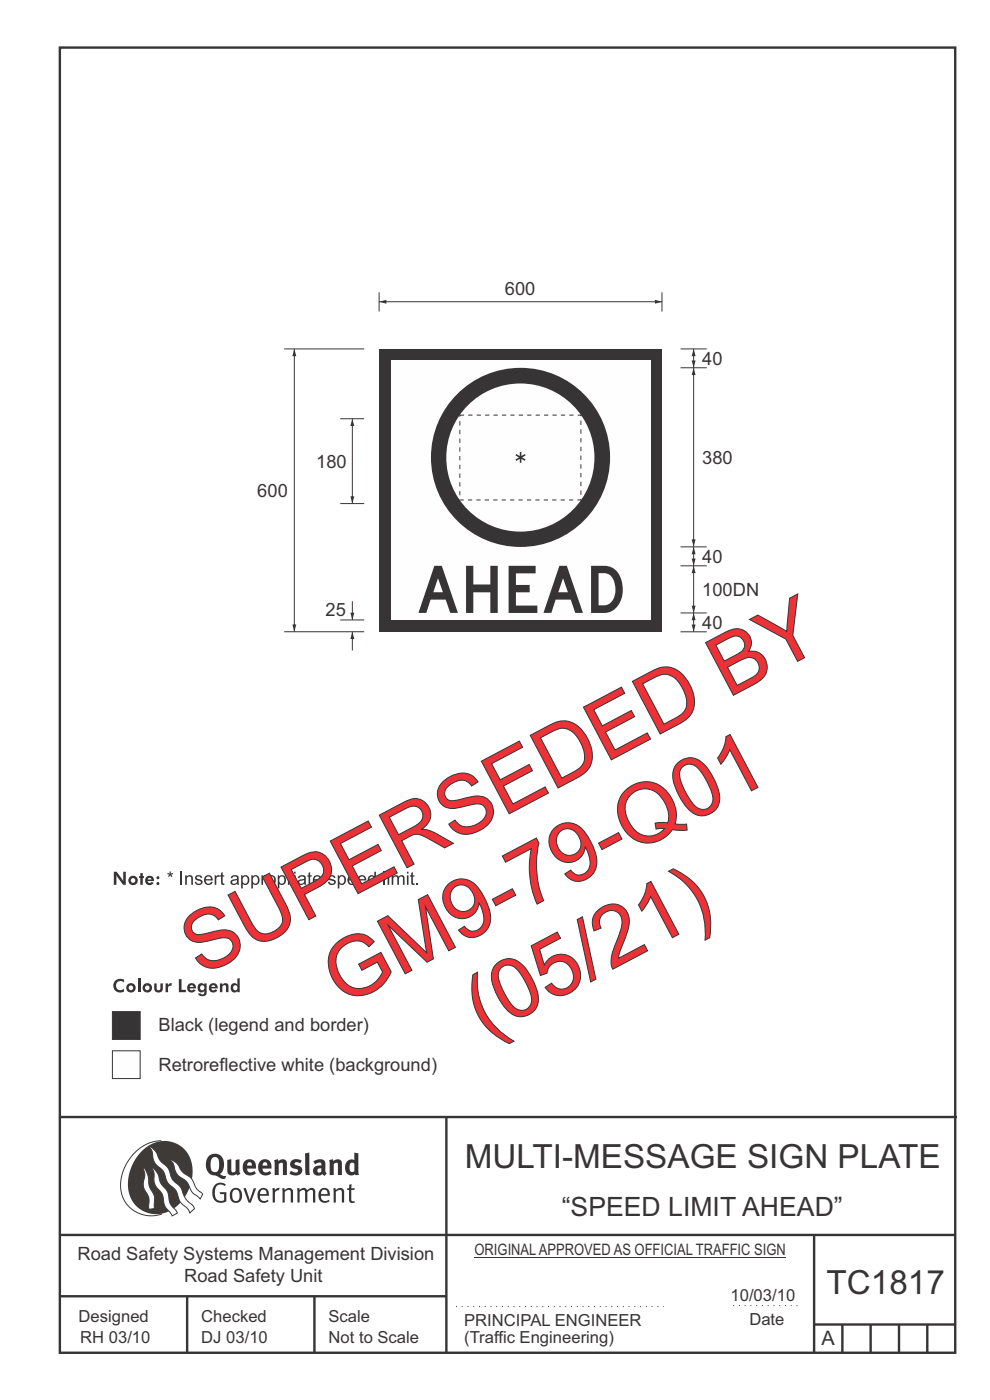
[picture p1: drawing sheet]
<svg xmlns="http://www.w3.org/2000/svg" width="210mm" height="297mm" viewBox="0 0 210 297" stroke-linecap="round" stroke-linejoin="round" font-family="sans-serif">
<g fill="none" stroke="#373435" stroke-width=".51">
<path d="M12.7 10.1h189.9v276.9h-189.9zM12.7 237h190.3M94.7 236.9v50.1M12.7 262h190M12.7 275h82M39.7 275v12M66.7 275v12M172.7 262v25M172.7 281h30M178.7 281v6M184.7 281v6M190.7 281v6"/>
<path d="M196.7 281v6"/>
</g>
<path d="M155.5 277h14" fill="none" stroke="#373435" stroke-width=".21" stroke-dasharray=".2 1" stroke-linecap="butt"/>
<g fill="#373435">
<path d="M24.4 208.1l.5-.3 .9-.1 .5 .1v.6a.97 .97 0 0 0-1.4 0 .97 .97 0 0 0 0 1.4 .97 .97 0 0 0 1.4-.1v.6a1.48 1.48 0 0 1-1.9-.3 1.48 1.48 0 0 1 0-1.9z"/>
<path d="M29.3 207.5h.5v3h-.5z"/>
<path d="M32.7 208.6h.5v1a.4 .4 0 0 0 .4 .5 .4 .4 0 0 0 .4-.5v-1h.5v1a.92 .92 0 0 1-.9 1 .92 .92 0 0 1-.9-1z"/>
<path d="M35.1 208.6h.5v.5a.63 .63 0 0 1 .8-.5v.6h-.6l-.1 .2-.1 1.1h-.5z"/>
<path d="M37.9 207.7h.6v2.3h.9v.5h-1.5z"/>
<path d="M46.6 208.6h.6v.3a.7 .7 0 0 1 .8-.4 .7 .7 0 0 1 .5 .8v1.2h-.6v-1.2a.41 .41 0 0 0-.5-.3 .41 .41 0 0 0-.2 .6v.9h-.6z"/>
<path d="M26.8 209.6a1.01 1.01 0 0 0 2 0 1.01 1.01 0 0 0-2 0zM27.3 209.6a.5 .5 0 0 1 .9 0 .5 .5 0 0 1-.9 0z"/>
<path d="M30.2 209.6a1.05 1.05 0 0 0 2.1 0 1.05 1.05 0 0 0-2.1 0zM30.7 209.6a.5 .5 0 0 1 1 0 .5 .5 0 0 1-1 0z"/>
<path d="M40 208.8a.99 .99 0 0 0 0 1.5 .99 .99 0 0 0 1.5-.2l-.4-.2-.3 .2a.44 .44 0 0 1-.6-.4h1.4a.93 .93 0 0 0-.5-1.1 .93 .93 0 0 0-1.1 .2zM40.3 209.2a.42 .42 0 0 1 .4-.2 .42 .42 0 0 1 .3 .4h-.8z"/>
<path d="M42.3 209.6a.55 .55 0 0 1 1.1 0 .55 .55 0 0 1-1.1 0zM42.1 208.8a1.01 1.01 0 0 0-.1 1.2 1.01 1.01 0 0 0 1 .5l.3-.3v.3a.4 .4 0 0 1-.2 .4 .4 .4 0 0 1-.5-.2h-.6a.93 .93 0 0 0 1 .7 .93 .93 0 0 0 .8-.9v-1.9h-.5v.3a.73 .73 0 0 0-1.2-.1z"/>
<path d="M44.6 208.8a.99 .99 0 0 0 0 1.5 .99 .99 0 0 0 1.5-.2l-.4-.2-.3 .2a.44 .44 0 0 1-.6-.4h1.4a.93 .93 0 0 0-.5-1.1 .93 .93 0 0 0-1.1 .2zM44.9 209.2a.42 .42 0 0 1 .5-.2 .42 .42 0 0 1 .3 .4h-.9z"/>
<path d="M50.4 207.5v1.4a.84 .84 0 0 0-1.2-.2 .84 .84 0 0 0-.2 1.1 .76 .76 0 0 0 .5 .7 .76 .76 0 0 0 .8-.3v.3h.5v-3zM49.7 209.1a.47 .47 0 0 1 .5 0 .47 .47 0 0 1 .2 .5l-.1 .2a.46 .46 0 0 1-.8 0v-.5z"/>
</g>
<path d="M23.8 214.6h5.9v5.9h-5.9z" fill-rule="evenodd" fill="#373435" stroke="#373435" stroke-width=".21"/>
<path d="M96.7 277.2h44.1" fill="none" stroke="#373435" stroke-width=".21" stroke-dasharray=".2 1" stroke-linecap="butt"/>
<path d="M100.7 266.7h66" fill="none" stroke="#373435" stroke-width=".21"/>
<path d="M23.8 222.9h5.9v5.9h-5.9z" fill-rule="evenodd" fill="#fefefe" stroke="#373435" stroke-width=".21"/>
<g fill="#373435">
<path d="M24.1 184.9h.6l1.5 2.1-.1-2.1h.6v2.8h-.6l-1.4-2.1v2.1h-.6z"/>
<path d="M29.8 185.2h.5v.6h.2v.5h-.2v1.4h-.5v-1.4h-.3v-.5h.3z"/>
<path d="M35.6 185.2l.4 .2v-.5h.2v.5l.4-.2 .1 .2-.4 .1 .3 .4-.2 .2-.3-.4-.2 .4-.3-.2 .3-.4-.4-.1z"/>
<path d="M69.8 185.9a.87 .87 0 0 1 1.4 .3l-.4 .1a.4 .4 0 0 0-.4-.4 .4 .4 0 0 0-.3 .5h.1a.86 .86 0 0 1 1 .9 .9 .9 0 0 1-.9 .4 .9 .9 0 0 1-.7-.6h.3a.45 .45 0 0 0 .5 .4 .45 .45 0 0 0 .4-.5l-.1-.1a.89 .89 0 0 1-1.1-.8z"/>
<path d="M27.2 186.8a1.01 1.01 0 0 0 2 0 1.01 1.01 0 0 0-2 0zM27.7 186.8a.5 .5 0 0 1 1 0 .5 .5 0 0 1-1 0z"/>
<path d="M31.1 186.1a.99 .99 0 0 0 0 1.5 .99 .99 0 0 0 1.5-.3l-.4-.2-.3 .2a.44 .44 0 0 1-.6-.4h1.4a.93 .93 0 0 0-.5-1 .93 .93 0 0 0-1.1 .2zM31.4 186.4a.42 .42 0 0 1 .4-.2 .42 .42 0 0 1 .3 .4h-.8z"/>
<path d="M33.2 187.4a.32 .32 0 0 0 .6 0 .32 .32 0 0 0-.6 0zM33.2 186.2a.32 .32 0 0 0 .6 0 .32 .32 0 0 0-.6 0z"/>
<path d="M71.6 185.7h.4v.3a.89 .89 0 0 1 1.2-.1 .89 .89 0 0 1 .1 1.2 .8 .8 0 0 1-1.3 .4v1h-.4zM72.1 186.1a.73 .73 0 0 0-.2 .9 .73 .73 0 0 0 .9 .4 .74 .74 0 0 0 .3-.9 .74 .74 0 0 0-.9-.5z"/>
<path d="M74 185.9a.94 .94 0 0 1 1.1-.1 .94 .94 0 0 1 .4 1h-1.5a.59 .59 0 0 0 .5 .7 .59 .59 0 0 0 .7-.4h.3a1 1 0 0 1-1.4 .5 1 1 0 0 1-.3-1.5zM74.2 186.1l-.1 .4h1.1a.56 .56 0 0 0-.3-.5 .56 .56 0 0 0-.7 .1z"/>
<path d="M76.1 185.9a.94 .94 0 0 1 1.1-.1 .94 .94 0 0 1 .5 1h-1.5a.59 .59 0 0 0 .4 .7 .59 .59 0 0 0 .7-.4h.4a1 1 0 0 1-1.4 .5 1 1 0 0 1-.3-1.5zM76.4 186.1l-.2 .4h1.1a.56 .56 0 0 0-.3-.5 .56 .56 0 0 0-.6 .1z"/>
<path d="M78.3 185.9a.75 .75 0 0 1 1.1 0v-1h.3v2.8h-.3v-.2a.9 .9 0 0 1-1.2 0 .9 .9 0 0 1-.2-1.2zM78.5 186.1a.74 .74 0 0 0-.2 .9 .74 .74 0 0 0 .9 .4 .75 .75 0 0 0 .3-.9 .75 .75 0 0 0-.9-.5z"/>
</g>
<path d="M81.5 184.9v2.8" fill="none" stroke="#373435" stroke-width=".34"/>
<g fill="#373435">
<path d="M83.1 185.7h.3v.3a.68 .68 0 0 1 1.2 0 .66 .66 0 0 1 .7-.3 .66 .66 0 0 1 .5 .6v1.4h-.3v-1.3a.45 .45 0 0 0-.5-.5 .45 .45 0 0 0-.4 .6v1.2h-.3v-1.3a.46 .46 0 0 0-.6-.4 .46 .46 0 0 0-.3 .7v1h-.3z"/>
<path d="M87.2 185.2l.4-.2v.7h.3v.3h-.3v1.1l.1 .3h.2l.1 .3a.5 .5 0 0 1-.6 0 .5 .5 0 0 1-.2-.6v-1.1h-.2v-.3h.2z"/>
<path d="M88.4 187.3h.3v.4h-.3z"/>
<path d="M82.2 184.9h.4v.4h-.4zM82.2 185.7h.4v2h-.4z"/>
<path d="M86.3 184.9h.4v.4h-.4zM86.3 185.7h.4v2h-.4z"/>
</g>
<path d="M38.5 184.9v2.8" fill="none" stroke="#373435" stroke-width=".37"/>
<g fill="#373435">
<path d="M39.3 185.7h.3v.3a.72 .72 0 0 1 .9-.3 .72 .72 0 0 1 .4 .8v1.2h-.3v-1.2a.5 .5 0 0 0-.6-.6 .5 .5 0 0 0-.4 .7v1.1h-.3z"/>
<path d="M41.5 185.9a.87 .87 0 0 1 1.4 .3l-.3 .1a.4 .4 0 0 0-.5-.4 .4 .4 0 0 0-.3 .5h.2a.86 .86 0 0 1 1 .9 .9 .9 0 0 1-.9 .4 .9 .9 0 0 1-.8-.6h.3a.45 .45 0 0 0 .5 .4 .45 .45 0 0 0 .4-.5l-.1-.1a.89 .89 0 0 1-1-.8z"/>
<path d="M45.5 185.7h.3v.3l.3-.3h.4l.1 .1-.1 .3a.45 .45 0 0 0-.5 0 .45 .45 0 0 0-.1 .6v1h-.4z"/>
<path d="M46.9 185.2l.3-.2v.7h.4v.3h-.4v1.1l.1 .3h.3v.3a.5 .5 0 0 1-.5 0 .5 .5 0 0 1-.2-.6v-1.1h-.3v-.3h.3z"/>
<path d="M55.5 185.7h.3v.3l.2-.3h.4l.2 .1-.2 .3a.45 .45 0 0 0-.5 0 .45 .45 0 0 0-.1 .6v1h-.3z"/>
<path d="M61.1 185.7h.3v.3l.2-.3h.4l.2 .1-.2 .3a.45 .45 0 0 0-.5 0 .45 .45 0 0 0-.1 .6v1h-.3z"/>
<path d="M65.4 185.2l.4-.2v.7h.3v.3h-.3v1.1l.1 .3h.2l.1 .3a.5 .5 0 0 1-.6 0 .5 .5 0 0 1-.2-.6v-1.1h-.2v-.3h.2z"/>
<path d="M43.5 185.9a.94 .94 0 0 1 1.2-.1 .94 .94 0 0 1 .4 1h-1.5a.59 .59 0 0 0 .5 .7 .59 .59 0 0 0 .7-.4h.3a1 1 0 0 1-1.4 .5 1 1 0 0 1-.3-1.5zM43.8 186.1l-.2 .4h1.2a.56 .56 0 0 0-.4-.5 .56 .56 0 0 0-.6 .1z"/>
<path d="M49.1 185.9a.87 .87 0 0 1 .9-.3 .87 .87 0 0 1 .6 .8l.1 1.3h-.3l-.1-.2a.74 .74 0 0 1-.9 .3 .74 .74 0 0 1-.5-.9l.5-.3 .9-.2a.51 .51 0 0 0-.5-.5 .51 .51 0 0 0-.5 .4h-.4zM49.3 186.9a.36 .36 0 0 0 0 .5 .36 .36 0 0 0 .5 .1l.4-.3 .1-.5z"/>
<path d="M51.2 185.7h.3v.3a.89 .89 0 0 1 1.2-.1 .89 .89 0 0 1 .1 1.2 .8 .8 0 0 1-1.3 .4v1h-.3zM51.6 186.1a.73 .73 0 0 0-.2 .9 .73 .73 0 0 0 .9 .4 .74 .74 0 0 0 .3-.9 .74 .74 0 0 0-.9-.5z"/>
<path d="M53.3 185.7h.3v.3a.89 .89 0 0 1 1.2-.1 .89 .89 0 0 1 .2 1.2 .8 .8 0 0 1-1.3 .4v1h-.4zM53.8 186.1a.73 .73 0 0 0-.2 .9 .73 .73 0 0 0 .8 .4 .74 .74 0 0 0 .4-.9 .74 .74 0 0 0-.9-.5z"/>
<path d="M56.9 185.9a1.01 1.01 0 0 1 1.5 .2 1.01 1.01 0 0 1-.2 1.4 1.01 1.01 0 0 1-1.5-.2v-.9zM57.1 186.1a.74 .74 0 0 0-.1 1 .74 .74 0 0 0 .9 .3 .73 .73 0 0 0 .3-1 .73 .73 0 0 0-1.1-.3z"/>
<path d="M58.9 185.7h.3v.3a.89 .89 0 0 1 1.2-.1 .89 .89 0 0 1 .2 1.2 .8 .8 0 0 1-1.3 .4v1h-.4zM59.4 186.1a.73 .73 0 0 0-.2 .9 .73 .73 0 0 0 .8 .4 .74 .74 0 0 0 .4-.9 .74 .74 0 0 0-.9-.5z"/>
<path d="M62.4 184.9h.3v.4h-.3zM62.4 185.7h.3v2h-.3z"/>
<path d="M63.3 185.9a.87 .87 0 0 1 1-.3 .87 .87 0 0 1 .6 .8l.1 1.3h-.4l-.1-.2a.74 .74 0 0 1-.9 .3 .74 .74 0 0 1-.4-.9l.4-.3 .9-.2a.51 .51 0 0 0-.4-.5 .51 .51 0 0 0-.6 .4h-.3zM63.6 186.9a.36 .36 0 0 0 0 .5 .36 .36 0 0 0 .5 .1l.4-.3v-.5z"/>
<path d="M66.6 185.9a.94 .94 0 0 1 1.1-.1 .94 .94 0 0 1 .5 1h-1.5a.59 .59 0 0 0 .4 .7 .59 .59 0 0 0 .7-.4h.4a1 1 0 0 1-1.4 .5 1 1 0 0 1-.3-1.5zM66.9 186.1l-.2 .4h1.1a.56 .56 0 0 0-.3-.5 .56 .56 0 0 0-.6 .1z"/>
</g>
<path d="M80.4 64h60.1" fill="none" stroke="#373435" stroke-width=".21"/>
<g fill="#373435">
<path d="M138.9 63.6l1.6 .4-1.6 .4z"/>
<path d="M80.4 64l1.6-.4v.8z"/>
<path d="M80.4 74h60v60h-60z" fill-rule="evenodd"/>
</g>
<path d="M82.9 76.5h55v55h-55z" fill-rule="evenodd" fill="#fefefe"/>
<path d="M80.4 62v4.1M140.4 62v4.1M147.1 120v10" fill="none" stroke="#373435" stroke-width=".21"/>
<g fill="#373435">
<path d="M146.7 128.5h.8l-.4 1.5z"/>
<path d="M147.1 120l.4 1.6h-.8z"/>
</g>
<path d="M147.1 130v4" fill="none" stroke="#373435" stroke-width=".21"/>
<g fill="#373435">
<path d="M146.7 132.5h.8l-.4 1.5z"/>
<path d="M147.1 130l.4 1.6h-.8z"/>
</g>
<path d="M144.4 78h5.5M147.1 74v4M144.4 116h5.5M144.4 134h5.5" fill="none" stroke="#373435" stroke-width=".21"/>
<g fill="#373435">
<path d="M146.7 76.5h.8l-.4 1.5z"/>
<path d="M147.1 74l.4 1.6h-.8z"/>
</g>
<path d="M144.4 74h5.5" fill="none" stroke="#373435" stroke-width=".21"/>
<g fill="#373435">
<path d="M98.9 120h1.5v4h3.6v-4h1.6v10h-1.6v-4.3h-3.6v4.3h-1.5z"/>
<path d="M107.9 120h5.7v1.6h-4.2v2.5h3v1.6h-3v2.8h4.6v1.5h-6.1z"/>
<path d="M92.1 120h1.6l3.4 10h-1.6l-1-2.8h-3.2l-.9 2.8h-1.6zM92.9 122.7l-1 2.9h2z"/>
<path d="M118.7 120h1.5l3.4 10h-1.6l-.9-2.8h-3.2l-1 2.8h-1.6zM119.4 122.7l-1 2.9h2.1z"/>
<path d="M125.4 120v10h2.8a4.2 4.2 0 0 0 3.9-4.2 5.1 5.1 0 0 0-2.8-5.6l-1.1-.2zM127 121.6a2.79 2.79 0 0 1 2.8 .8 4.5 4.5 0 0 1-.4 5.6 3.1 3.1 0 0 1-2.4 .4z"/>
</g>
<path d="M147.1 78v38" fill="none" stroke="#373435" stroke-width=".21"/>
<g fill="#373435">
<path d="M146.7 114.4h.8l-.4 1.6z"/>
<path d="M147.1 78l.4 1.6h-.8z"/>
</g>
<path d="M144.4 130h5.5" fill="none" stroke="#373435" stroke-width=".21"/>
<circle cx="110.4" cy="97" r="19" fill="#373435"/>
<circle cx="110.4" cy="97.1" r="15.7" fill="#fefefe"/>
<path d="M97.5 88.1h25.7v18h-25.7z" fill="none" stroke="#373435" stroke-width=".21" stroke-dasharray=".9 .9" stroke-linecap="butt"/>
<path d="M109.5 96.3l.8 .5v-.9h.3v.8l.7-.4 .2 .3-.7 .4 .7 .5-.2 .3-.7-.5v.9h-.3v-.9l-.8 .5-.2-.3 .8-.5-.8-.4z" fill-rule="evenodd" fill="#373435"/>
<path d="M147.1 116v4M144.4 120h5.5" fill="none" stroke="#373435" stroke-width=".21"/>
<g fill="#373435">
<path d="M146.7 118.5h.8l-.4 1.5z"/>
<path d="M147.1 116l.4 1.6h-.8z"/>
</g>
<path d="M74.7 127.5v4" fill="none" stroke="#373435" stroke-width=".21"/>
<path d="M74.3 130h.9l-.5 1.5z" fill="#373435"/>
<path d="M74.7 134v4" fill="none" stroke="#373435" stroke-width=".21"/>
<path d="M74.7 134l.5 1.6h-.9z" fill="#373435"/>
<path d="M60.3 74h17M62.4 74v60M60.3 134h17M72.2 131.5h5.1" fill="none" stroke="#373435" stroke-width=".21"/>
<g fill="#373435">
<path d="M62 132.5h.8l-.4 1.5z"/>
<path d="M62.4 74l.4 1.6h-.8z"/>
</g>
<path d="M74.7 88.8v18" fill="none" stroke="#373435" stroke-width=".21"/>
<g fill="#373435">
<path d="M74.7 88.8l.5 1.6h-.9z"/>
<path d="M74.3 105.3h.9l-.5 1.5z"/>
</g>
<path d="M72.2 88.8h5.1M72.2 106.8h5.1" fill="none" stroke="#373435" stroke-width=".21"/>
<path d="M34.2 242a9.5 9.5 0 0 0-8.6 10.4 6.5 6.5 0 0 0 8.8 5.1" fill="none" stroke="#3d3a38" stroke-width=".21"/>
<path d="M30.1 244.2a6.1 6.1 0 0 1 7.3-1.6 6.1 6.1 0 0 1 3.4 6.6 8.8 8.8 0 0 1-7.1 8.4 6.1 6.1 0 0 1-6.5-7.5 10.5 10.5 0 0 1 2.9-5.9z" fill-rule="evenodd" fill="#3d3a38"/>
<g fill="#fefefe" stroke="#3d3a38" stroke-width=".21">
<path d="M30.4 247.6l.3 .3 .6 1.2 .4 2.6 1 2 .1 2.7-1.2 .1v-2.4l-1-1.8-.2-.7 .3-2.4z" fill-rule="evenodd"/>
<path d="M36 246l.5 .1 .9 .6 1.3 1.9 2 1.5 1 2.1 1.3 1.2-.5 1-1.7-1.5-1.2-2.2-1.9-1.5-.6-.9-.4-1.5z" fill-rule="evenodd"/>
<path d="M31.7 243.2l.3 .1 .9 .8 1.1 2.1 1.6 1.5 1 2.5 1.6 1.6 1.2 2.5 1.6 1.6 .2 .5-.9 .9-.5-.9-1.6-1.5-1-2.4-1.7-1.7-.9-2.4-1.7-1.7-.4-.9-.3-1.6z" fill-rule="evenodd"/>
<path d="M32.2 247.7l.5 .3 .7 .9 .7 2.1 1.5 1.9 .5 2.5 1.5 1.8v.1l-1.1 .6-1.6-2.1-.5-2.5-1.5-1.9-.2-1v-1.6z" fill-rule="evenodd"/>
</g>
<g fill="#373435">
<path d="M45.6 251.4l.5-.4 .7-.1 .6 .1 .5 .3-.2 .3-.9-.3-.8 .2-.3 .7-.1 1.1 .1 .6 .3 .5 .5 .3h.6l.4-.1v-1.3h-.8l-.1-.4h1.4v2l-.7 .2-.8 .1-.6-.3-.5-.4-.3-.8-.1-1 .2-.7z" fill-rule="evenodd"/>
<path d="M49.5 252.6l.7-.2 .5 .5 .1 1.2-.2 .4-.3 .2h-.5l-.4-.3-.1-1.1zM49.2 252.3l-.5 1.1 .3 1.2 .7 .5 1-.1 .4-.4 .2-.5v-.8l-.2-.7-.3-.4-.5-.2h-.6z" fill-rule="evenodd"/>
<path d="M51.6 252.1l.5-.1 .9 2.6 .8-2.5h.5l-1.1 3h-.5z" fill-rule="evenodd"/>
<path d="M55.4 252.5l.4-.1 .4 .1 .3 .3v.5h-1.3zM55.1 252.3l-.5 1v.7l.3 .6 .4 .4 .5 .2 1.1-.3 .1-.1-.2-.3-.6 .3-.7-.2-.2-.2-.1-.6v-.1h1.8l-.2-1.2-.8-.5-.5 .1z" fill-rule="evenodd"/>
<path d="M57.7 252.1l.5-.1 .1 .5 .5-.4 .5-.1-.2 .5-.4 .1-.3 .3-.1 2.2h-.5z" fill-rule="evenodd"/>
<path d="M59.8 252.1l.5-.1a.24 .24 0 0 0 .1 .4 .24 .24 0 0 0 .3-.2l.8-.2 .6 .5 .1 2.6h-.5v-2.3l-.2-.3-.3-.1-.8 .5v2.2h-.5z" fill-rule="evenodd"/>
<path d="M63 252.1l.5-.1a.24 .24 0 0 0 .1 .4 .24 .24 0 0 0 .3-.2l.6-.2 .5 .2a.23 .23 0 0 0 .2 .2 .23 .23 0 0 0 .2-.1l.8-.3 .6 .4 .1 2.7h-.5v-2.3l-.1-.3-.3-.1-.8 .5v2.2h-.5v-2.3l-.1-.3-.3-.1-.8 .4v2.3h-.4z" fill-rule="evenodd"/>
<path d="M68.4 252.5l.4-.1 .4 .1 .3 .8h-1.4zM68 252.3l-.4 1v.7l.2 .6 .4 .4 .5 .2 1-.3 .2-.1-.2-.3-.6 .3-.7-.2-.3-.4v-.5h1.9l-.2-1.2-.4-.3-.5-.2-.5 .1z" fill-rule="evenodd"/>
<path d="M70.7 252.1l.4-.1a.24 .24 0 0 0 .2 .4 .24 .24 0 0 0 .3-.2l.8-.2 .5 .5 .1 2.6h-.5v-2.3l-.1-.3-.3-.1-.9 .5v2.2h-.4z" fill-rule="evenodd"/>
<path d="M74.1 251.3l.5-.1-.1 .9h.8l-.2 .3h-.6v2.2l.2 .2h.5l.1 .3-.3 .1-.6-.1-.3-.3-.1-2.4h-.4v-.3h.4z" fill-rule="evenodd"/>
<path d="M45 245.7l.4-.2h.4l.6 .6v1.8l-.2 .5-.3 .2h-.7l-.4-.6-.1-1.5zM44.3 245.2l-.4 .7-.2 .8v1l.4 .9 .6 .6 1.1 .2 1.5 .7 .5-.1 .2-.5h-.6l-.8-.4 .7-1 .2-1.5a1.91 1.91 0 0 0-1.1-1.7 1.91 1.91 0 0 0-2.1 .3z" fill-rule="evenodd"/>
<path d="M48.2 246.1l.9-.2v2.5l.1 .2 .3 .1 .5-.3v-2.3l.8-.2v2.6l.2 .5-.7 .3a.39 .39 0 0 0-.7 0h-.8l-.5-.4z" fill-rule="evenodd"/>
<path d="M52.6 246.7l.3-.1h.3l.2 .7h-1zM51.9 246.3l-.3 .5-.1 .8 .1 .7 .3 .6 .5 .4 .6 .1 .7-.1 .6-.4-.4-.5-.4 .3h-.5l-.4-.2-.2-.3v-.3h1.9l-.1-1-.3-.6-1-.4-.5 .1z" fill-rule="evenodd"/>
<path d="M55.9 246.7l.3-.1h.3l.2 .7h-1zM55.2 246.3l-.3 .6-.1 .8 .1 .7 .3 .5 .5 .4 .6 .1 .7-.1 .6-.4-.4-.5-.5 .3h-.6l-.4-.6v-.2h1.9l-.1-1-.3-.6-.5-.3-.5-.1-.5 .1z" fill-rule="evenodd"/>
<path d="M58.1 246.1l.8-.2 .1 .4 1-.4 .7 .3 .2 .5v2.6h-.9v-2.3l-.2-.3-.7 .3v2.3h-.8z" fill-rule="evenodd"/>
<path d="M61.8 246.3l.9-.4 1.3 .3-.3 .6-.8-.3-.4 .3 .1 .3 1 .3 .4 .4 .1 .8-.5 .6-1 .2-1.2-.4 .3-.6 1.1 .3h.2l.2-.3-.1-.3-1-.3-.4-.3-.2-.6z" fill-rule="evenodd"/>
<path d="M67.4 248l.8-.2-.1 .7-.3 .3-.3-.1-.2-.3zM66.5 246.4l.3 .6 .8-.4 .5 .2a.35 .35 0 0 1 0 .5 .35 .35 0 0 1-.5 0l-1 .4-.2 .9 .2 .4 .3 .3h1.1a.49 .49 0 0 1 .9 .1l.4-.5-.3-.4v-1.7l-.2-.5-.4-.3-.6-.1z" fill-rule="evenodd"/>
<path d="M69.8 246.1l.8-.2 .1 .4 1-.4 .7 .3 .1 .5v2.6h-.8v-2.3l-.3-.3-.6 .3v2.3h-.9z" fill-rule="evenodd"/>
<path d="M74.4 246.8l.4-.2 .4 .3v1.5l-.4 .2-.4-.1-.2-.3v-.9zM75.2 244.5v1.3a.19 .19 0 0 1-.1 .3 .19 .19 0 0 1-.3-.1l-.8 .1-.5 .5-.3 .9 .1 1 .3 .5 .6 .3h.6l.5-.2 .1 .2h.7l-.1-4.6z" fill-rule="evenodd"/>
<path d="M64.7 244.7l.9-.2 .1 4.8h-.8l-.1-.3z" fill-rule="evenodd"/>
</g>
<g font-size="17.6" fill="#ed3237">
<text x="42.7" y="207.2" transform="rotate(-28 42.7 207.2)">SUPERSEDED BY</text>
<text x="72.7" y="213.6" transform="rotate(-28 72.7 213.6)">GM9-79-Q01</text>
<text x="102.7" y="220.1" transform="rotate(-28 102.7 220.1)">(05/21)</text>
</g>
<g font-size="7.1" fill="#373435">
<text x="98.6" y="247.8">MULTI-MESSAGE SIGN PLATE</text>
<text x="175.3" y="274.5">TC1817</text>
</g>
<text font-size="5.6" fill="#373435" x="119.2" y="258">“SPEED LIMIT AHEAD”</text>
<text font-size="4.2" fill="#373435" x="174.3" y="285.4">A</text>
<g font-size="3.9" fill="#373435">
<text x="107.1" y="62.5">600</text>
<text x="149" y="77.4">40</text>
<text x="67.1" y="99.2">180</text>
<text x="149" y="98.4">380</text>
<text x="54.6" y="105.4">600</text>
<text x="149" y="119.4">40</text>
<text x="69" y="130.6">25</text>
<text x="149" y="126.4">100DN</text>
<text x="149" y="133.4">40</text>
<text x="33.6" y="218.8">Black (legend and border)</text>
<text x="33.6" y="227.1">Retroreflective white (background)</text>
<text x="16.4" y="267.2">Road Safety Systems Management Division</text>
<text x="39.1" y="272">Road Safety Unit</text>
</g>
<g font-size="3.5" fill="#373435">
<text x="16.7" y="280.4">Designed</text>
<text x="42.7" y="280.4">Checked</text>
<text x="69.7" y="280.4">Scale</text>
<text x="98.5" y="281.4">PRINCIPAL ENGINEER</text>
<text x="155" y="276.1">10/03/10</text>
<text x="159" y="281">Date</text>
<text x="17" y="284.8">RH 03/10</text>
<text x="42.7" y="284.8">DJ 03/10</text>
<text x="69.7" y="285">Not to Scale</text>
<text x="98.5" y="284.9">(Traffic Engineering)</text>
</g>
<text font-size="3.4" fill="#373435" x="100.7" y="266.3">ORIGINALAPPROVED AS OFFICIAL TRAFFIC SIGN</text>
</svg>
